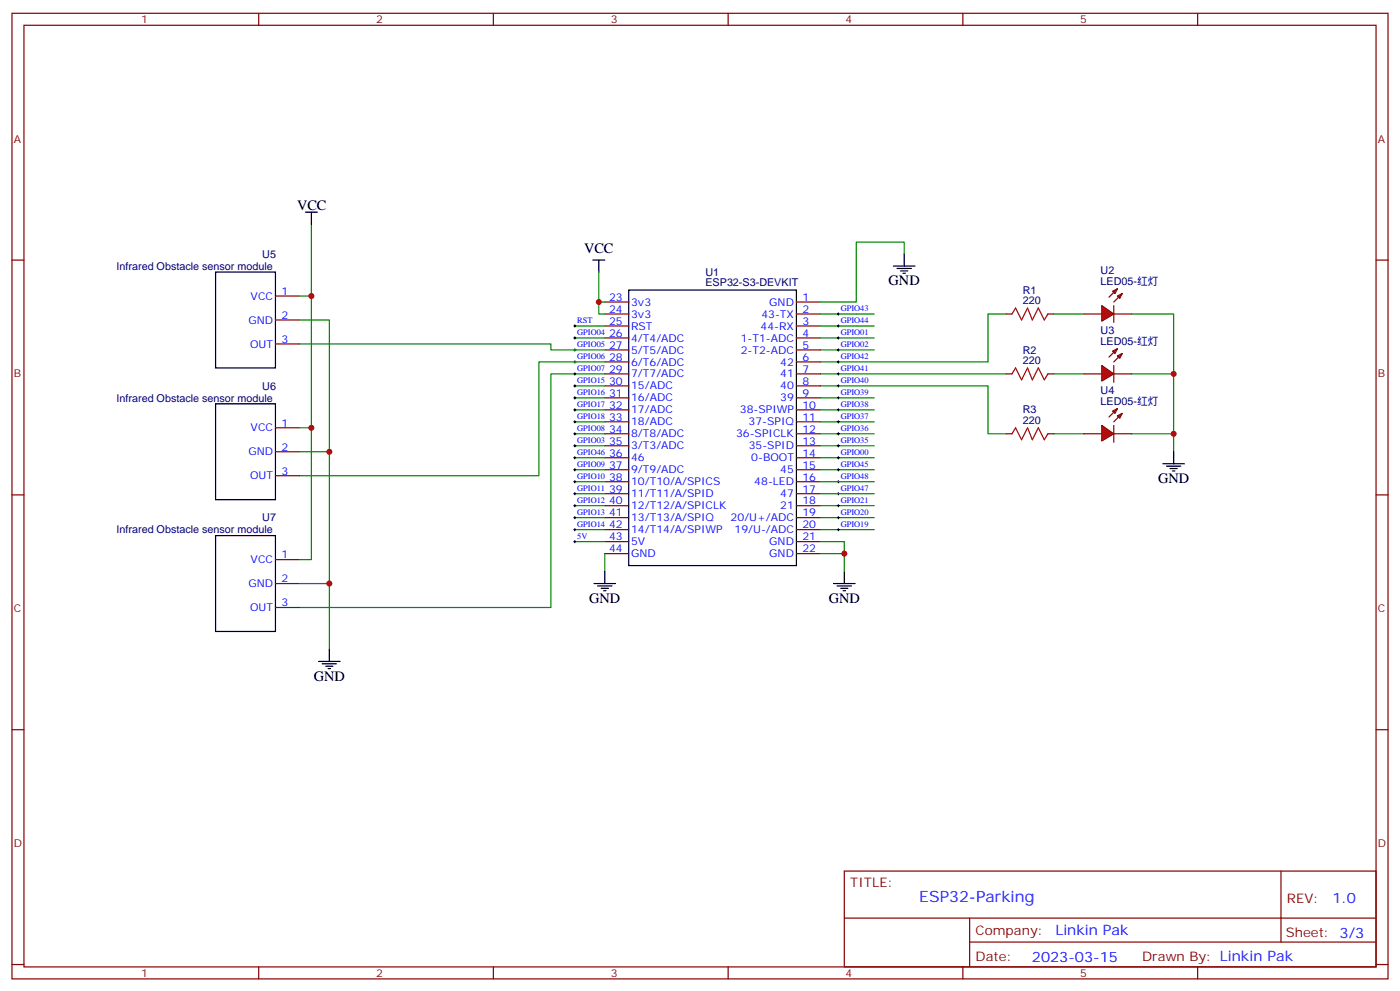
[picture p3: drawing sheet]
<svg xmlns="http://www.w3.org/2000/svg" width="412mm" height="292mm" viewBox="0 0 412 292" stroke-linecap="round" stroke-linejoin="round" font-family="sans-serif">
<g fill="none" stroke="#870000" stroke-width=".35">
<path d="M3.5 3.9h405.4v284.4h-405.4zM7.1 7.4h398.2v277.3h-398.2zM76.2 3.9v3.5M145.3 3.9v3.5M214.5 3.9v3.5M283.6 3.9v3.5M352.8 3.9v3.5M3.5 76.6h3.6M405.3 76.6h3.6M81.1 87.2h7.1M81.1 94.2h7.1M178.2 88.9h7"/>
<path d="M178.2 92.5h7M178.2 96h7M178.2 99.5h7M234.6 88.9h7.1M234.6 92.5h7.1M234.6 96h7.1M234.6 99.5h7.1M296.3 92.5h1.8M308.7 92.5h1.7M81.1 101.3h7.1M178.2 103h7M178.2 106.6h7"/>
<path d="M178.2 110.1h7M178.2 113.6h7M178.2 117.2h7M234.6 103h7.1M234.6 106.6h7.1M234.6 110.1h7.1M234.6 113.6h7.1M234.6 117.2h7.1M296.3 110.1h1.8M308.7 110.1h1.7M81.1 126h7.1M81.1 133h7.1"/>
<path d="M178.2 120.7h7M178.2 124.2h7M178.2 127.7h7M178.2 131.3h7M178.2 134.8h7M178.2 138.3h7M234.6 120.7h7.1M234.6 124.2h7.1M234.6 127.7h7.1M234.6 131.3h7.1M234.6 134.8h7.1M234.6 138.3h7.1"/>
<path d="M296.3 127.7h1.8M308.7 127.7h1.7M319.3 127.7h5.3M327.7 121l1.4-.7-.7 1.4zM328.1 127.7h5.3M329.1 122.4l1.5-.7-.8 1.5zM329.1 120.3l-2.4 2.5M330.6 121.7l-2.5 2.5M3.5 145.7h3.6M81.1 140.1h7.1M178.2 141.9h7M178.2 145.4h7"/>
<path d="M178.2 148.9h7M178.2 152.4h7M178.2 156h7M178.2 159.5h7M234.6 141.9h7.1M234.6 145.4h7.1M234.6 148.9h7.1M234.6 152.4h7.1M234.6 156h7.1M234.6 159.5h7.1M405.3 145.7h3.6M81.1 164.8h7.1"/>
<path d="M81.1 171.8h7.1M81.1 178.9h7.1M178.2 163h7M234.6 163h7.1M3.5 214.9h3.6M405.3 214.9h3.6M248.7 256.5h156.6v28.2h-156.6zM377.3 256.5v20.9M248.7 270.4h156.5M285.6 277.4h119.6M285.6 270.4v14.1M3.5 284h3.6"/>
<path d="M76.2 284.7v3.6M145.3 284.7v3.6M214.5 284.7v3.6M283.6 284.7v3.6M352.8 284.7v3.6M405.3 284h3.6"/>
</g>
<g fill="none" stroke="#008700" stroke-width=".35">
<path d="M91.7 66v21.2M266.3 74.8v-3.5h-14.1v17.6h-10.5M88.2 87.2h3.5v77.6h-3.5M88.2 94.2h8.8v77.6h-8.8M169.3 96h8.9M169.3 99.5h8.9M176.4 88.9v3.6h1.8M176.4 80.1v8.8h1.8M241.7 96h15.8M241.7 92.5h15.8M241.7 99.5h15.8M296.3 92.5h-5.3v14.1h-49.3"/>
<path d="M310.4 92.5h8.9M333.4 92.5h12.3v40.5M88.2 101.3h74.1v1.7h15.9M169.3 117.2h8.9M169.3 113.6h8.9M178.2 110.1h-15.9v68.8h-74.1M178.2 106.6h-19.5v33.5h-70.5M241.7 113.6h49.3v14.1h5.3M241.7 110.1h54.6M241.7 103h15.8M241.7 117.2h15.8M310.4 110.1h8.9"/>
<path d="M333.4 110.1h12.3M88.2 126h3.5M88.2 133h8.8M169.3 127.7h8.9M169.3 120.7h8.9M169.3 124.2h8.9M169.3 134.8h8.9M169.3 131.3h8.9M169.3 138.3h8.9M241.7 127.7h15.8M241.7 120.7h15.8M241.7 124.2h15.8"/>
<path d="M241.7 134.8h15.8M241.7 131.3h15.8M241.7 138.3h15.8M310.4 127.7h8.9M333.4 127.7h12.3M169.3 148.9h8.9M169.3 156h8.9M169.3 152.4h8.9M169.3 159.5h8.9M169.3 141.9h8.9M169.3 145.4h8.9M241.7 159.5h7v3.5h-7"/>
<path d="M241.7 148.9h15.8M241.7 156h15.8M241.7 152.4h15.8M241.7 141.9h15.8M241.7 145.4h15.8M97 171.8v19.4M178.2 163v5.3M248.7 163v5.3"/>
</g>
<g fill="none" stroke="#000" stroke-width=".35">
<path d="M90 62.5h3.5M91.7 62.5v3.5M174.6 76.6h3.6M176.4 76.6v3.5M263.2 78.4h6.3M264.2 79.1h4.3M265.3 79.8h2.1M266.3 74.8v3.6M63.5 80.1h17.6v28.2h-17.6zM185.2 85.4h49.4v81.1h-49.4zM266 80.5h.7M63.5 118.9h17.6v28.2h-17.6z"/>
<path d="M342.5 136.6h6.4M343.6 137.3h4.2M344.7 138h2.1M345.4 138.7h.7M345.7 133v3.6M63.5 157.7h17.6v28.2h-17.6zM175 171.8h6.3M176 172.5h4.3M177.1 173.2h2.1M177.8 174h.7M178.2 168.3v3.5M245.5 171.8h6.4"/>
<path d="M246.6 172.5h4.2M247.6 173.2h2.2M248.4 174h.7M248.7 168.3v3.5M93.8 194.8h6.4M94.9 195.5h4.2M96 196.2h2.1M96.7 196.9h.7M97 191.2v3.6"/>
</g>
<g fill="none" stroke="#000" stroke-width=".29">
<path d="M169 99.5h.7M169 96h.7M169.3 95.6v.7M169.3 99.2v.7M246.6 99.5h.7M246.6 92.5h.7M246.6 96h.7M246.9 92.1v.7M246.9 95.6v.7M246.9 99.2v.7M169 103h.7M169 106.6h.7"/>
<path d="M169 110.1h.7M169 113.6h.7M169 117.2h.7M169.3 102.7v.7M169.3 106.2v.7M169.3 109.7v.8M169.3 113.3v.7M169.3 116.8v.7M246.6 103h.7M246.6 106.6h.7M246.6 110.1h.7M246.6 113.6h.7"/>
<path d="M246.6 117.2h.7M246.9 102.7v.7M246.9 106.2v.7M246.9 109.7v.8M246.9 113.3v.7M246.9 116.8v.7M169 134.8h.7M169 131.3h.7M169 127.7h.7M169 138.3h.7M169 120.7h.7M169 124.2h.7"/>
<path d="M169.3 120.3v.7M169.3 123.9v.7M169.3 127.4v.7M169.3 130.9v.7M169.3 134.4v.7M169.3 138v.7M246.6 134.8h.7M246.6 131.3h.7M246.6 127.7h.7M246.6 138.3h.7M246.6 120.7h.7M246.6 124.2h.7"/>
<path d="M246.9 120.3v.7M246.9 123.9v.7M246.9 127.4v.7M246.9 130.9v.7M246.9 134.4v.7M246.9 138v.7M169 141.9h.7M169 145.4h.7M169 148.9h.7M169 152.4h.7M169 156h.7M169 159.5h.7"/>
<path d="M169.3 141.5v.7M169.3 145v.7M169.3 148.6v.7M169.3 152.1v.7M169.3 155.6v.7M169.3 159.1v.7M246.6 141.9h.7M246.6 145.4h.7M246.6 148.9h.7M246.6 152.4h.7M246.6 156h.7M246.9 141.5v.7"/>
<path d="M246.9 145v.7M246.9 148.6v.7M246.9 152.1v.7M246.9 155.6v.7"/>
</g>
<path d="M298.1 92.5l1.1-1.8 1.7 3.5 1.8-3.5 1.4 3.5 1.8-3.5 1.7 3.5 1.1-1.7M298.1 110.1l1.1-1.8 1.7 3.6 1.8-3.6 1.4 3.6 1.8-3.6 1.7 3.6 1.1-1.8M298.1 127.7l1.1-1.7 1.7 3.5 1.8-3.5 1.4 3.5 1.8-3.5 1.7 3.5 1.1-1.8" fill="none" stroke="#a10000" stroke-width=".35"/>
<path d="M324.6 125.3l3.5 2.4-3.5 2.2z" fill="#f00" stroke="#870000" stroke-width=".35"/>
<path d="M319.3 110.1h5.3M327.7 103.4l1.4-.7-.7 1.4zM328.1 110.1h5.3M329.1 104.8l1.5-.7-.8 1.4zM329.1 102.7l-2.4 2.5M330.6 104.1l-2.5 2.5M328.1 125.3v4.9" fill="none" stroke="#870000" stroke-width=".35"/>
<path d="M324.6 107.6l3.5 2.5-3.5 2.1z" fill="#f00" stroke="#870000" stroke-width=".35"/>
<path d="M319.3 92.5h5.3M327.7 85.8l1.4-.7-.7 1.4zM328.1 92.5h5.3M329.1 87.2l1.5-.7-.8 1.4zM329.1 85.1l-2.4 2.4M330.6 86.5l-2.5 2.4M328.1 107.6v5" fill="none" stroke="#870000" stroke-width=".35"/>
<path d="M324.6 90l3.5 2.5-3.5 2.1z" fill="#f00" stroke="#870000" stroke-width=".35"/>
<path d="M328.1 90v4.9" fill="none" stroke="#870000" stroke-width=".35"/>
<g fill="#c00">
<circle cx="176.4" cy="88.9" r=".88"/>
<circle cx="248.7" cy="163" r=".88"/>
<circle cx="91.7" cy="126" r=".88"/>
<circle cx="91.7" cy="87.2" r=".88"/>
<circle cx="97" cy="133" r=".88"/>
<circle cx="97" cy="171.8" r=".88"/>
<circle cx="345.7" cy="127.7" r=".88"/>
<circle cx="345.7" cy="110.1" r=".88"/>
</g>
<text font-size="4.6" fill="#00f" x="270.8" y="265.5">ESP32-Parking</text>
<g font-size="4.2">
<text x="87.5" y="61.8">VCC</text>
<text x="172" y="74.5">VCC</text>
<text x="261.8" y="84">GND</text>
<text x="341.1" y="142.2">GND</text>
<text x="173.6" y="177.5">GND</text>
<text x="244.1" y="177.5">GND</text>
<text x="92.4" y="200.4">GND</text>
</g>
<g font-size="4.2" fill="#00f">
<text x="392.5" y="265.8">1.0</text>
<text x="310.9" y="275.3">Linkin Pak</text>
<text x="304" y="283.1">2023-03-15</text>
</g>
<g font-size="3.9" fill="#800">
<text x="250.5" y="261.1">TITLE:</text>
<text x="379.1" y="265.8">REV:</text>
<text x="287.4" y="275.3">Company:</text>
<text x="378.7" y="275.9">Sheet: 3/3</text>
<text x="287.4" y="283">Date:</text>
<text x="336.4" y="283.1">Drawn By: Linkin Pak</text>
</g>
<g font-size="3.2" fill="#800">
<text x="41.6" y="6.9">1</text>
<text x="110.8" y="6.9">2</text>
<text x="179.9" y="6.9">3</text>
<text x="249.1" y="6.9">4</text>
<text x="318.2" y="6.9">5</text>
<text x="4.1" y="42">A</text>
<text x="405.9" y="42">A</text>
<text x="4.1" y="111.2">B</text>
<text x="405.9" y="111.2">B</text>
<text x="4.1" y="180.3">C</text>
<text x="405.9" y="180.3">C</text>
<text x="4.1" y="249.4">D</text>
<text x="405.9" y="249.4">D</text>
<text x="41.6" y="287.7">1</text>
<text x="110.8" y="287.7">2</text>
<text x="179.9" y="287.7">3</text>
<text x="249.1" y="287.7">4</text>
<text x="318.2" y="287.7">5</text>
</g>
<g font-size="3.2" fill="#000080">
<text x="77.3" y="76">U5</text>
<text x="34.3" y="79.5">Infrared Obstacle sensor module</text>
<text x="207.8" y="81.2">U1</text>
<text x="324.2" y="84">LED05-红灯</text>
<text x="324.2" y="80.8">U2</text>
<text x="207.8" y="84.3">ESP32-S3-DEVKIT</text>
<text x="301.3" y="89.6">220</text>
<text x="301.3" y="86.5">R1</text>
<text x="324.2" y="101.6">LED05-红灯</text>
<text x="324.2" y="98.4">U3</text>
<text x="301.3" y="107.3">220</text>
<text x="301.3" y="104.1">R2</text>
<text x="34.3" y="118.3">Infrared Obstacle sensor module</text>
<text x="77.3" y="114.8">U6</text>
<text x="324.2" y="119.3">LED05-红灯</text>
<text x="324.2" y="116.1">U4</text>
<text x="301.3" y="124.9">220</text>
<text x="301.3" y="121.7">R3</text>
<text x="77.3" y="153.6">U7</text>
<text x="34.3" y="157.1">Infrared Obstacle sensor module</text>
</g>
<g font-size="3.2" fill="#00f">
<text x="73.8" y="88.2">VCC</text>
<text x="82.9" y="86.8">1</text>
<text x="179.4" y="88.6">23</text>
<text x="185.9" y="90">3v3</text>
<text x="226.6" y="90">GND</text>
<text x="236.4" y="88.6">1</text>
<text x="73.2" y="95.3">GND</text>
<text x="82.9" y="93.9">2</text>
<text x="179.4" y="92.1">24</text>
<text x="179.4" y="95.6">25</text>
<text x="185.9" y="93.5">3v3</text>
<text x="224.3" y="93.5">43-TX</text>
<text x="236.4" y="92.1">2</text>
<text x="236.4" y="95.6">3</text>
<text x="82.9" y="100.9">3</text>
<text x="179.4" y="99.2">26</text>
<text x="185.9" y="97">RST</text>
<text x="185.9" y="100.6">4/T4/ADC</text>
<text x="218.2" y="100.6">1-T1-ADC</text>
<text x="224" y="97">44-RX</text>
<text x="236.4" y="99.2">4</text>
<text x="73.7" y="102.3">OUT</text>
<text x="179.4" y="102.7">27</text>
<text x="179.4" y="106.2">28</text>
<text x="185.9" y="104.1">5/T5/ADC</text>
<text x="185.9" y="107.6">6/T6/ADC</text>
<text x="218.2" y="104.1">2-T2-ADC</text>
<text x="229.9" y="107.6">42</text>
<text x="236.4" y="102.7">5</text>
<text x="236.4" y="106.2">6</text>
<text x="179.4" y="109.7">29</text>
<text x="179.4" y="113.3">30</text>
<text x="185.9" y="111.2">7/T7/ADC</text>
<text x="229.9" y="111.2">41</text>
<text x="236.4" y="109.7">7</text>
<text x="236.4" y="113.3">8</text>
<text x="179.4" y="116.8">31</text>
<text x="185.9" y="114.7">15/ADC</text>
<text x="185.9" y="118.2">16/ADC</text>
<text x="229.9" y="114.7">40</text>
<text x="229.9" y="118.2">39</text>
<text x="236.4" y="116.8">9</text>
<text x="82.9" y="125.6">1</text>
<text x="179.4" y="120.3">32</text>
<text x="179.4" y="123.9">33</text>
<text x="185.9" y="121.7">17/ADC</text>
<text x="185.9" y="125.3">18/ADC</text>
<text x="217.9" y="121.7">38-SPIWP</text>
<text x="220.5" y="125.3">37-SPIQ</text>
<text x="236.4" y="120.3">10</text>
<text x="236.4" y="123.9">11</text>
<text x="73.8" y="127">VCC</text>
<text x="179.4" y="127.4">34</text>
<text x="179.4" y="130.9">35</text>
<text x="185.9" y="128.8">8/T8/ADC</text>
<text x="216.8" y="128.8">36-SPICLK</text>
<text x="236.4" y="127.4">12</text>
<text x="236.4" y="130.9">13</text>
<text x="73.2" y="134.1">GND</text>
<text x="82.9" y="132.7">2</text>
<text x="179.4" y="134.4">36</text>
<text x="179.4" y="138">37</text>
<text x="185.9" y="132.3">3/T3/ADC</text>
<text x="185.9" y="135.9">46</text>
<text x="220.6" y="132.3">35-SPID</text>
<text x="221.3" y="135.9">0-BOOT</text>
<text x="236.4" y="134.4">14</text>
<text x="236.4" y="138">15</text>
<text x="73.7" y="141.1">OUT</text>
<text x="82.9" y="139.7">3</text>
<text x="179.4" y="141.5">38</text>
<text x="185.9" y="139.4">9/T9/ADC</text>
<text x="185.9" y="142.9">10/T10/A/SPICS</text>
<text x="222.2" y="142.9">48-LED</text>
<text x="229.9" y="139.4">45</text>
<text x="236.4" y="141.5">16</text>
<text x="179.4" y="145">39</text>
<text x="179.4" y="148.6">40</text>
<text x="185.9" y="146.4">11/T11/A/SPID</text>
<text x="185.9" y="150">12/T12/A/SPICLK</text>
<text x="229.9" y="146.4">47</text>
<text x="229.9" y="150">21</text>
<text x="236.4" y="145">17</text>
<text x="236.4" y="148.6">18</text>
<text x="179.4" y="152.1">41</text>
<text x="179.4" y="155.6">42</text>
<text x="185.9" y="153.5">13/T13/A/SPIQ</text>
<text x="215.2" y="153.5">20/U+/ADC</text>
<text x="236.4" y="152.1">19</text>
<text x="236.4" y="155.6">20</text>
<text x="179.4" y="159.1">43</text>
<text x="185.9" y="157">14/T14/A/SPIWP</text>
<text x="185.9" y="160.5">5V</text>
<text x="216.4" y="157">19/U-/ADC</text>
<text x="226.6" y="160.5">GND</text>
<text x="236.4" y="159.1">21</text>
<text x="73.8" y="165.8">VCC</text>
<text x="82.9" y="164.4">1</text>
<text x="179.4" y="162.7">44</text>
<text x="185.9" y="164.1">GND</text>
<text x="226.6" y="164.1">GND</text>
<text x="236.4" y="162.7">22</text>
<text x="73.2" y="172.9">GND</text>
<text x="82.9" y="171.5">2</text>
<text x="73.7" y="180">OUT</text>
<text x="82.9" y="178.5">3</text>
</g>
<g font-size="2.5" fill="#00f">
<text x="170" y="95.1">RST</text>
<text x="247.6" y="91.6">GPIO43</text>
<text x="247.6" y="95.1">GPIO44</text>
<text x="170" y="98.6">GPIO04</text>
<text x="247.6" y="98.6">GPIO01</text>
<text x="170" y="102.2">GPIO05</text>
<text x="170" y="105.7">GPIO06</text>
<text x="247.6" y="102.2">GPIO02</text>
<text x="247.6" y="105.7">GPIO42</text>
<text x="170" y="109.2">GPIO07</text>
<text x="170" y="112.7">GPIO15</text>
<text x="247.6" y="112.7">GPIO40</text>
<text x="247.6" y="109.2">GPIO41</text>
<text x="170" y="116.3">GPIO16</text>
<text x="170" y="119.8">GPIO17</text>
<text x="247.6" y="119.8">GPIO38</text>
<text x="247.6" y="116.3">GPIO39</text>
<text x="170" y="123.3">GPIO18</text>
<text x="247.6" y="123.3">GPIO37</text>
<text x="170" y="130.4">GPIO03</text>
<text x="170" y="126.9">GPIO08</text>
<text x="247.6" y="130.4">GPIO35</text>
<text x="247.6" y="126.9">GPIO36</text>
<text x="170" y="137.4">GPIO09</text>
<text x="170" y="133.9">GPIO46</text>
<text x="247.6" y="133.9">GPIO00</text>
<text x="247.6" y="137.4">GPIO45</text>
<text x="170" y="141">GPIO10</text>
<text x="247.6" y="141">GPIO48</text>
<text x="170" y="144.5">GPIO11</text>
<text x="170" y="148">GPIO12</text>
<text x="247.6" y="148">GPIO21</text>
<text x="247.6" y="144.5">GPIO47</text>
<text x="170" y="151.6">GPIO13</text>
<text x="170" y="155.1">GPIO14</text>
<text x="247.6" y="155.1">GPIO19</text>
<text x="247.6" y="151.6">GPIO20</text>
<text x="170" y="158.6">5V</text>
</g>
</svg>
